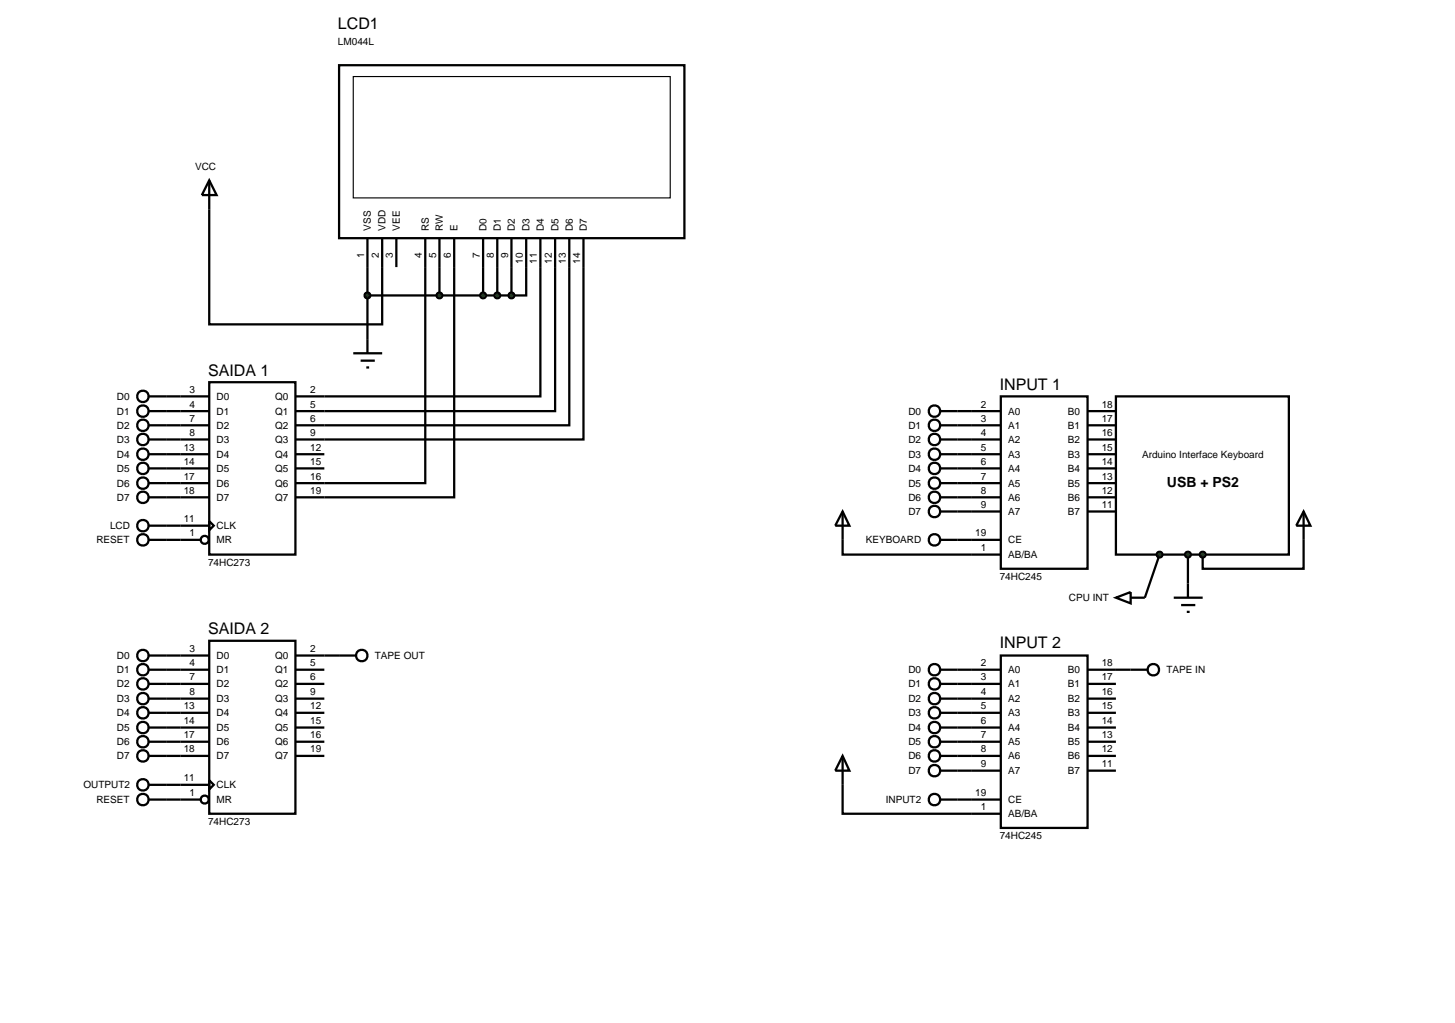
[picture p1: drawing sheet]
<svg xmlns="http://www.w3.org/2000/svg" width="257mm" height="180mm" viewBox="0 0 257 180" stroke-linecap="round" stroke-linejoin="round" font-family="sans-serif">
<g fill="none" stroke="#000" stroke-width=".4">
<path d="M59.8 11.5h60.9v30.5h-60.9zM36.9 31.8v25.4h30.5v-15.2M36.9 31.8l1.3 2.6h-2.6zM64.8 42v20.3M64.8 52.1h25.4M69.9 42v5.1M75 42v43.2h-22.9M77.5 42v10.1M80.1 42v45.7h-28M85.2 42v10.1M87.7 42v10.1M90.2 42v10.1"/>
<path d="M92.8 42v10.1h-2.6M95.3 42v27.9h-43.2M97.9 42v30.5h-45.8M100.4 42v33h-48.3M102.9 42v35.5h-50.8M26.2 69.9h10.7M26.2 72.5h10.7M26.2 75h10.7M26.2 77.5h10.7M36.9 67.4h15.2v30.4h-15.2zM62.3 62.3h5.1M63.6 63.6h2.5"/>
<path d="M64.6 64.8h.5M168.9 72.5h2.5M168.9 75h2.5M168.9 77.5h2.5M26.2 80.1h10.7M26.2 82.6h10.7M26.2 85.2h10.7M26.2 87.7h10.7M26.2 95.2h9.2M26.2 92.7h10.7M36.9 91.9l.8 .8-.8 .8zM52.1 80.1h5.1"/>
<path d="M52.1 82.6h5.1M148.6 95.2v2.6h22.8M168.9 80.1h2.5M168.9 82.6h2.5M168.9 85.2h2.5M168.9 87.7h2.5M168.9 95.2h2.5M168.9 90.2h2.5M204.5 97.8l-2.6 7.6M209.5 97.8v5.1M229.9 95.2v5.1h-17.8v-2.5M29.3 115.6h2.5"/>
<path d="M29.3 118.1h2.5M57.2 115.6h2.6M168.9 118.1h2.5M196.8 118.1h2.6M29.3 120.6h2.5M29.3 123.2h2.5M29.3 125.7h2.5M29.3 128.3h2.5M29.3 130.8h2.5M29.3 133.3h2.5M29.3 138.4h2.5M148.6 138.4v5.1h22.8"/>
<path d="M168.9 120.6h2.5M168.9 123.2h2.5M168.9 125.7h2.5M168.9 128.3h2.5M168.9 130.8h2.5M168.9 133.3h2.5M168.9 135.9h2.5M29.3 141h2.5M168.9 141h2.5"/>
<circle cx="25.2" cy="77.5" r="1.01"/>
<circle cx="25.2" cy="72.5" r="1.01"/>
<circle cx="25.2" cy="75" r="1.01"/>
<circle cx="25.2" cy="69.9" r="1.01"/>
<circle cx="25.2" cy="80.1" r="1.01"/>
<circle cx="25.2" cy="95.2" r="1.01"/>
<circle cx="25.2" cy="85.2" r="1.01"/>
<circle cx="25.2" cy="87.7" r="1.01"/>
<circle cx="25.2" cy="92.7" r="1.01"/>
<circle cx="25.2" cy="82.6" r="1.01"/>
<circle cx="36.1" cy="95.2" r=".7"/>
</g>
<path d="M62.3 13.5h55.9v21.4h-55.9z" fill="none" stroke="#000" stroke-width=".2"/>
<g fill="#004000" stroke="#000" stroke-width=".4">
<path d="M64.4 51.8l.4-.2-.5 .5zM64.8 51.6l.4 .2 .1 .3zM64.8 52.6l.5-.5-.1 .3zM64.3 52.1l.5 .5-.4-.2z"/>
<path d="M77.1 51.8l.4-.2-.5 .5zM77.5 51.6l.4 .2 .1 .3zM77.5 52.6l.5-.5-.1 .3zM77 52.1l.5 .5-.4-.2z"/>
<path d="M89.8 51.8l.4-.2-.5 .5zM90.2 51.6l.3 .1 .2 .4zM90.7 52.1l-.1 .3-.4 .2zM89.7 52.1l.5 .5-.4-.2z"/>
<path d="M87.3 51.8l.4-.2-.5 .5zM87.7 51.6l.3 .1 .2 .4zM87.7 52.6l.5-.5-.2 .4zM87.2 52.1l.5 .5-.4-.2z"/>
<path d="M84.8 51.8l.4-.2-.5 .5zM85.2 51.6l.4 .2 .1 .3zM85.2 52.6l.5-.5-.1 .3zM84.7 52.1l.5 .5-.3-.1z"/>
</g>
<g fill="#004000">
<path d="M64.8 51.6l.5 .5-.5 .5-.5-.5z"/>
<path d="M77.5 51.6l.5 .5-.5 .5-.5-.5z"/>
<path d="M90.2 51.6l.5 .5-.5 .5-.5-.5z"/>
<path d="M87.2 52.1l.5-.5 .5 .5-.5 .5z"/>
<path d="M84.7 52.1l.5-.5 .5 .5-.5 .5z"/>
</g>
<g fill="none" stroke="#000" stroke-width=".4">
<path d="M165.8 72.5h3.1M165.8 75h3.1M165.8 77.5h3.1M171.4 72.5h5.1M171.4 75h5.1M171.4 77.5h5.1M176.5 69.9h15.3v30.4h-15.3zM191.8 72.5h5M191.8 75h5M191.8 77.5h5M196.8 69.9h30.5v27.9h-30.5zM148.6 90.2l1.2 2.5h-2.5z"/>
<path d="M148.6 90.2v5M165.8 80.1h3.1M165.8 82.6h3.1M165.8 85.2h3.1M165.8 87.7h3.1M165.8 90.2h3.1M165.8 95.2h3.1M171.4 80.1h5.1M171.4 82.6h5.1M171.4 85.2h5.1M171.4 87.7h5.1M171.4 90.2h5.1"/>
<path d="M171.4 95.2h5.1M171.4 97.8h5.1M191.8 80.1h5M191.8 82.6h5M191.8 85.2h5M191.8 87.7h5M191.8 90.2h5M229.9 90.2l1.2 2.5h-2.5zM229.9 90.2v5M26.2 115.6h3.1M26.2 118.1h3.1M31.8 115.6h5.1"/>
<path d="M31.8 118.1h5.1M36.9 113h15.2v30.5h-15.2zM52.1 115.6h5.1M52.1 118.1h5.1M59.8 115.6h3M165.8 118.1h3.1M171.4 118.1h5.1M176.5 115.6h15.3v30.4h-15.3zM191.8 118.1h5M199.4 118.1h3M26.2 120.6h3.1M26.2 123.2h3.1"/>
<path d="M26.2 125.7h3.1M26.2 128.3h3.1M26.2 130.8h3.1M26.2 133.3h3.1M26.2 138.4h3.1M31.8 120.6h5.1M31.8 123.2h5.1M31.8 125.7h5.1M31.8 128.3h5.1M31.8 130.8h5.1M31.8 133.3h5.1M31.8 138.4h5.1"/>
<path d="M36.9 137.6l.8 .8-.8 .8zM52.1 120.6h5.1M52.1 123.2h5.1M52.1 125.7h5.1M52.1 128.3h5.1M52.1 130.8h5.1M52.1 133.3h5.1M148.6 133.3l1.2 2.6h-2.5zM148.6 133.3v5.1M165.8 120.6h3.1M165.8 123.2h3.1M165.8 125.7h3.1"/>
<path d="M165.8 128.3h3.1M165.8 130.8h3.1M165.8 133.3h3.1M165.8 135.9h3.1M171.4 120.6h5.1M171.4 123.2h5.1M171.4 125.7h5.1M171.4 128.3h5.1M171.4 130.8h5.1M171.4 133.3h5.1M171.4 135.9h5.1M191.8 120.6h5"/>
<path d="M191.8 123.2h5M191.8 125.7h5M191.8 128.3h5M191.8 130.8h5M191.8 133.3h5M191.8 135.9h5M26.2 141h3.1M31.8 141h3.6M165.8 141h3.1M171.4 141h5.1M171.4 143.5h5.1"/>
<circle cx="164.8" cy="77.5" r="1.01"/>
<circle cx="164.8" cy="72.5" r="1.01"/>
<circle cx="164.8" cy="75" r="1.01"/>
<circle cx="164.8" cy="90.2" r="1.01"/>
<circle cx="164.8" cy="80.1" r="1.01"/>
<circle cx="164.8" cy="95.2" r="1.01"/>
<circle cx="164.8" cy="85.2" r="1.01"/>
<circle cx="164.8" cy="87.7" r="1.01"/>
<circle cx="164.8" cy="82.6" r="1.01"/>
<circle cx="25.2" cy="115.6" r="1.01"/>
<circle cx="25.2" cy="118.1" r="1.01"/>
<circle cx="63.8" cy="115.6" r="1.01"/>
<circle cx="164.8" cy="118.1" r="1.01"/>
<circle cx="203.4" cy="118.1" r="1.01"/>
<circle cx="25.2" cy="128.3" r="1.01"/>
<circle cx="25.2" cy="138.4" r="1.01"/>
<circle cx="25.2" cy="125.7" r="1.01"/>
<circle cx="25.2" cy="123.2" r="1.01"/>
<circle cx="25.2" cy="120.6" r="1.01"/>
<circle cx="25.2" cy="133.3" r="1.01"/>
<circle cx="25.2" cy="130.8" r="1.01"/>
<circle cx="164.8" cy="128.3" r="1.01"/>
<circle cx="164.8" cy="125.7" r="1.01"/>
<circle cx="164.8" cy="135.9" r="1.01"/>
<circle cx="164.8" cy="123.2" r="1.01"/>
<circle cx="164.8" cy="120.6" r="1.01"/>
<circle cx="164.8" cy="133.3" r="1.01"/>
<circle cx="164.8" cy="130.8" r="1.01"/>
<circle cx="25.2" cy="141" r="1.01"/>
<circle cx="36.1" cy="141" r=".7"/>
<circle cx="164.8" cy="141" r="1.01"/>
</g>
<path d="M211.7 97.5l.4-.2-.5 .5zM212.1 97.3l.3 .1 .2 .4zM212.6 97.8l-.1 .3-.4 .2zM211.6 97.8l.5 .5-.4-.2z" fill="#004000" stroke="#000" stroke-width=".4"/>
<path d="M211.6 97.8l.5-.5 .5 .5-.5 .5z" fill="#004000"/>
<path d="M207 105.4h5.1M208.3 106.7h2.5M209.3 107.9h.5M209.5 102.9v2.5" fill="none" stroke="#000" stroke-width=".4"/>
<path d="M209.2 97.4l.3-.1-.5 .5zM209.5 97.3l.3 .1 .2 .4zM209.5 98.3l.5-.5-.1 .3zM209 97.8l.5 .5-.4-.2z" fill="#004000" stroke="#000" stroke-width=".4"/>
<path d="M209.5 97.3l.5 .5-.5 .5-.5-.5z" fill="#004000"/>
<path d="M196.8 105.4l2.6-1v2zM199.4 105.4h2.5" fill="none" stroke="#000" stroke-width=".4"/>
<path d="M204.2 97.4l.3-.1-.5 .5zM204.5 97.3l.4 .2 .1 .3zM205 97.8l-.1 .3-.4 .2zM204 97.8l.5 .5-.4-.2z" fill="#004000" stroke="#000" stroke-width=".4"/>
<path d="M204.5 97.3l.5 .5-.5 .5-.5-.5z" fill="#004000"/>
<g font-size="2.8">
<text x="59.6" y="5.2">LCD1</text>
<text x="36.7" y="66.3">SAIDA 1</text>
<text x="176.3" y="68.8">INPUT 1</text>
<text x="36.7" y="111.9">SAIDA 2</text>
<text x="176.3" y="114.4">INPUT 2</text>
</g>
<text font-size="2.5" x="205.8" y="85.9">USB + PS2</text>
<g font-size="1.8">
<text x="59.6" y="8">LM044L</text>
<text x="34.4" y="29.9">VCC</text>
<text x="65.4" y="40.7" transform="rotate(-90 65.4 40.7)">VSS</text>
<text x="68" y="40.7" transform="rotate(-90 68 40.7)">VDD</text>
<text x="70.5" y="40.7" transform="rotate(-90 70.5 40.7)">VEE</text>
<text x="75.6" y="40.7" transform="rotate(-90 75.6 40.7)">RS</text>
<text x="78.1" y="40.7" transform="rotate(-90 78.1 40.7)">RW</text>
<text x="80.7" y="40.7" transform="rotate(-90 80.7 40.7)">E</text>
<text x="85.8" y="40.7" transform="rotate(-90 85.8 40.7)">D0</text>
<text x="88.3" y="40.7" transform="rotate(-90 88.3 40.7)">D1</text>
<text x="90.8" y="40.7" transform="rotate(-90 90.8 40.7)">D2</text>
<text x="93.4" y="40.7" transform="rotate(-90 93.4 40.7)">D3</text>
<text x="95.9" y="40.7" transform="rotate(-90 95.9 40.7)">D4</text>
<text x="98.5" y="40.7" transform="rotate(-90 98.5 40.7)">D5</text>
<text x="101" y="40.7" transform="rotate(-90 101 40.7)">D6</text>
<text x="103.5" y="40.7" transform="rotate(-90 103.5 40.7)">D7</text>
<text x="64.2" y="45.5" transform="rotate(-90 64.2 45.5)">1</text>
<text x="66.8" y="45.5" transform="rotate(-90 66.8 45.5)">2</text>
<text x="69.3" y="45.5" transform="rotate(-90 69.3 45.5)">3</text>
<text x="74.4" y="45.5" transform="rotate(-90 74.4 45.5)">4</text>
<text x="76.9" y="45.5" transform="rotate(-90 76.9 45.5)">5</text>
<text x="79.5" y="45.5" transform="rotate(-90 79.5 45.5)">6</text>
<text x="84.6" y="45.5" transform="rotate(-90 84.6 45.5)">7</text>
<text x="87.1" y="45.5" transform="rotate(-90 87.1 45.5)">8</text>
<text x="89.6" y="45.5" transform="rotate(-90 89.6 45.5)">9</text>
<text x="92.2" y="46.5" transform="rotate(-90 92.2 46.5)">10</text>
<text x="94.7" y="46.5" transform="rotate(-90 94.7 46.5)">11</text>
<text x="97.3" y="46.5" transform="rotate(-90 97.3 46.5)">12</text>
<text x="99.8" y="46.5" transform="rotate(-90 99.8 46.5)">13</text>
<text x="102.3" y="46.5" transform="rotate(-90 102.3 46.5)">14</text>
<text x="20.6" y="70.5">D0</text>
<text x="33.4" y="69.3">3</text>
<text x="33.4" y="71.9">4</text>
<text x="38.2" y="70.5">D0</text>
<text x="48.5" y="70.5">Q0</text>
<text x="54.7" y="69.3">2</text>
<text x="54.7" y="71.9">5</text>
<text x="173" y="71.9">2</text>
<text x="194.3" y="71.9">18</text>
<text x="20.6" y="73.1">D1</text>
<text x="20.6" y="75.6">D2</text>
<text x="33.4" y="74.4">7</text>
<text x="33.4" y="76.9">8</text>
<text x="38.2" y="73.1">D1</text>
<text x="38.2" y="75.6">D2</text>
<text x="48.5" y="73.1">Q1</text>
<text x="48.5" y="75.6">Q2</text>
<text x="54.7" y="74.4">6</text>
<text x="54.7" y="76.9">9</text>
<text x="160.2" y="73.1">D0</text>
<text x="160.2" y="75.6">D1</text>
<text x="173" y="74.4">3</text>
<text x="173" y="76.9">4</text>
<text x="177.8" y="73.1">A0</text>
<text x="177.8" y="75.6">A1</text>
<text x="188.3" y="73.1">B0</text>
<text x="188.3" y="75.6">B1</text>
<text x="194.3" y="74.4">17</text>
<text x="194.3" y="76.9">16</text>
<text x="20.6" y="78.1">D3</text>
<text x="20.6" y="80.7">D4</text>
<text x="20.6" y="83.2">D5</text>
<text x="32.4" y="79.5">13</text>
<text x="32.4" y="82">14</text>
<text x="38.2" y="78.1">D3</text>
<text x="38.2" y="80.7">D4</text>
<text x="38.2" y="83.2">D5</text>
<text x="48.5" y="78.1">Q3</text>
<text x="48.5" y="80.7">Q4</text>
<text x="48.5" y="83.2">Q5</text>
<text x="54.7" y="79.5">12</text>
<text x="54.7" y="82">15</text>
<text x="160.2" y="78.1">D2</text>
<text x="160.2" y="80.7">D3</text>
<text x="160.2" y="83.2">D4</text>
<text x="173" y="79.5">5</text>
<text x="173" y="82">6</text>
<text x="177.8" y="78.1">A2</text>
<text x="177.8" y="80.7">A3</text>
<text x="177.8" y="83.2">A4</text>
<text x="188.3" y="78.1">B2</text>
<text x="188.3" y="80.7">B3</text>
<text x="188.3" y="83.2">B4</text>
<text x="194.3" y="79.5">15</text>
<text x="194.3" y="82">14</text>
<text x="201.4" y="80.7">Arduino Interface Keyboard</text>
<text x="20.6" y="85.8">D6</text>
<text x="20.6" y="88.3">D7</text>
<text x="32.4" y="84.6">17</text>
<text x="32.4" y="87.1">18</text>
<text x="38.2" y="85.8">D6</text>
<text x="38.2" y="88.3">D7</text>
<text x="48.5" y="85.8">Q6</text>
<text x="48.5" y="88.3">Q7</text>
<text x="54.7" y="84.6">16</text>
<text x="54.7" y="87.1">19</text>
<text x="160.2" y="88.3">D6</text>
<text x="160.2" y="85.8">D5</text>
<text x="173" y="84.6">7</text>
<text x="173" y="87.1">8</text>
<text x="173" y="89.6">9</text>
<text x="177.8" y="85.8">A5</text>
<text x="177.8" y="88.3">A6</text>
<text x="188.3" y="85.8">B5</text>
<text x="188.3" y="88.3">B6</text>
<text x="194.3" y="84.6">13</text>
<text x="194.3" y="87.1">12</text>
<text x="194.3" y="89.6">11</text>
<text x="17" y="95.8">RESET</text>
<text x="19.4" y="93.3">LCD</text>
<text x="32.4" y="92.1">11</text>
<text x="33.4" y="94.6">1</text>
<text x="38.2" y="93.3">CLK</text>
<text x="38.2" y="95.8">MR</text>
<text x="152.7" y="95.8">KEYBOARD</text>
<text x="160.2" y="90.8">D7</text>
<text x="172" y="94.6">19</text>
<text x="177.8" y="90.8">A7</text>
<text x="177.8" y="95.8">CE</text>
<text x="188.3" y="90.8">B7</text>
<text x="36.7" y="99.8">74HC273</text>
<text x="173" y="97.2">1</text>
<text x="177.8" y="98.4">AB/BA</text>
<text x="176.3" y="102.3">74HC245</text>
<text x="188.5" y="106">CPU INT</text>
<text x="20.6" y="116.2">D0</text>
<text x="20.6" y="118.7">D1</text>
<text x="33.4" y="115">3</text>
<text x="33.4" y="117.5">4</text>
<text x="33.4" y="120">7</text>
<text x="38.2" y="116.2">D0</text>
<text x="38.2" y="118.7">D1</text>
<text x="48.5" y="116.2">Q0</text>
<text x="48.5" y="118.7">Q1</text>
<text x="54.7" y="115">2</text>
<text x="54.7" y="117.5">5</text>
<text x="54.7" y="120">6</text>
<text x="66.1" y="116.2">TAPE OUT</text>
<text x="160.2" y="118.7">D0</text>
<text x="173" y="117.5">2</text>
<text x="173" y="120">3</text>
<text x="177.8" y="118.7">A0</text>
<text x="188.3" y="118.7">B0</text>
<text x="194.3" y="117.5">18</text>
<text x="194.3" y="120">17</text>
<text x="205.7" y="118.7">TAPE IN</text>
<text x="20.6" y="121.2">D2</text>
<text x="20.6" y="123.8">D3</text>
<text x="32.4" y="125.1">13</text>
<text x="33.4" y="122.6">8</text>
<text x="38.2" y="121.2">D2</text>
<text x="38.2" y="123.8">D3</text>
<text x="48.5" y="121.2">Q2</text>
<text x="48.5" y="123.8">Q3</text>
<text x="54.7" y="122.6">9</text>
<text x="54.7" y="125.1">12</text>
<text x="160.2" y="121.2">D1</text>
<text x="160.2" y="123.8">D2</text>
<text x="173" y="122.6">4</text>
<text x="173" y="125.1">5</text>
<text x="177.8" y="121.2">A1</text>
<text x="177.8" y="123.8">A2</text>
<text x="188.3" y="121.2">B1</text>
<text x="188.3" y="123.8">B2</text>
<text x="194.3" y="122.6">16</text>
<text x="194.3" y="125.1">15</text>
<text x="20.6" y="126.3">D4</text>
<text x="20.6" y="128.9">D5</text>
<text x="20.6" y="131.4">D6</text>
<text x="32.4" y="127.7">14</text>
<text x="32.4" y="130.2">17</text>
<text x="38.2" y="126.3">D4</text>
<text x="38.2" y="128.9">D5</text>
<text x="38.2" y="131.4">D6</text>
<text x="48.5" y="126.3">Q4</text>
<text x="48.5" y="128.9">Q5</text>
<text x="48.5" y="131.4">Q6</text>
<text x="54.7" y="127.7">15</text>
<text x="54.7" y="130.2">16</text>
<text x="160.2" y="126.3">D3</text>
<text x="160.2" y="128.9">D4</text>
<text x="160.2" y="131.4">D5</text>
<text x="173" y="127.7">6</text>
<text x="173" y="130.2">7</text>
<text x="177.8" y="126.3">A3</text>
<text x="177.8" y="128.9">A4</text>
<text x="177.8" y="131.4">A5</text>
<text x="188.3" y="126.3">B3</text>
<text x="188.3" y="128.9">B4</text>
<text x="188.3" y="131.4">B5</text>
<text x="194.3" y="127.7">14</text>
<text x="194.3" y="130.2">13</text>
<text x="20.6" y="133.9">D7</text>
<text x="32.4" y="132.7">18</text>
<text x="32.4" y="137.8">11</text>
<text x="38.2" y="133.9">D7</text>
<text x="48.5" y="133.9">Q7</text>
<text x="54.7" y="132.7">19</text>
<text x="160.2" y="133.9">D6</text>
<text x="160.2" y="136.5">D7</text>
<text x="173" y="132.7">8</text>
<text x="173" y="135.3">9</text>
<text x="177.8" y="133.9">A6</text>
<text x="177.8" y="136.5">A7</text>
<text x="188.3" y="133.9">B6</text>
<text x="188.3" y="136.5">B7</text>
<text x="194.3" y="132.7">12</text>
<text x="194.3" y="135.3">11</text>
<text x="14.7" y="139">OUTPUT2</text>
<text x="17" y="141.6">RESET</text>
<text x="33.4" y="140.4">1</text>
<text x="38.2" y="139">CLK</text>
<text x="38.2" y="141.6">MR</text>
<text x="156.2" y="141.6">INPUT2</text>
<text x="172" y="140.4">19</text>
<text x="173" y="142.9">1</text>
<text x="177.8" y="141.6">CE</text>
<text x="36.7" y="145.5">74HC273</text>
<text x="176.3" y="148">74HC245</text>
<text x="177.8" y="144.1">AB/BA</text>
</g>
</svg>
